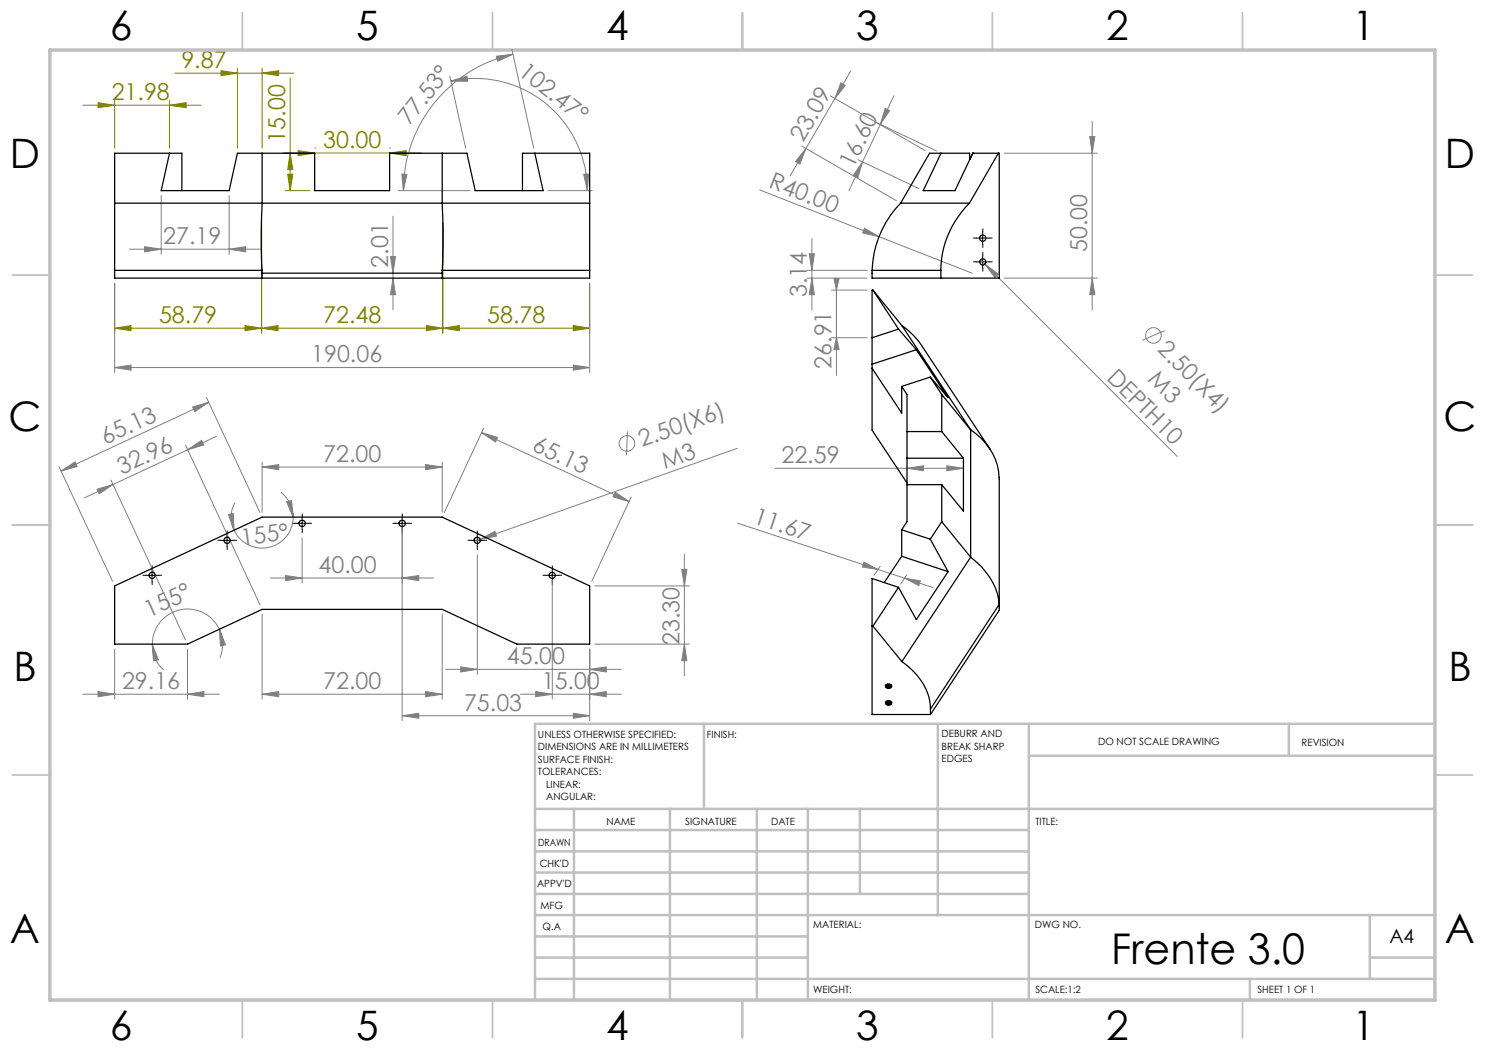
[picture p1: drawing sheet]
<svg xmlns="http://www.w3.org/2000/svg" width="297mm" height="210mm" viewBox="0 0 297 210" stroke-linecap="round" stroke-linejoin="round" font-family="sans-serif">
<g fill="none" stroke="#808080" stroke-width=".2">
<path d="M90 15.2l3.1 14.5M90.2 16.2l3.2-1 .1 1.1zM90.2 16.2a22.5 22.5 0 0 1 27.3 21.9M99.3 11.2l3.3-.3-3 1.3zM102.4 9.9l4.4 19.8M102.6 10.9a27.9 27.9 0 0 0-21.9 27.2M166.1 19.2l18.9 10.9M168.2 16.6l.9 .5-2.1 2.6zM170.1 14.2l-12.1 21M178.8 19.1l-2.7 5.8M32.2 39.1v11.8M45.8 39.1v11.8"/>
<path d="M79.7 38.1h14.3M80.4 34.8l1 .1-.7 3.2zM109.6 38.1h8.9M116.7 34.9l1-.1-.2 3.3zM151.9 38l42.5 16.6M160.3 29.2l19 10.9M161.2 29.7l-1.2 3.1-.9-.5zM171.6 32l12.2 5.7M172.5 32.4l-.9 3.2-1-.5zM175.2 24.4l12.1 5.8M176.1 24.9l-6.3 13.2M177 21.7l.9 .4-1.8 2.8z"/>
<path d="M200.8 30.6h18.7M217.9 27.3h1.1l-.6 3.3zM218.4 24.3v37.7M22.9 56.6v17.9M25.9 49.8h26.3M28.9 49.3l3.3 .5-3.3 .6zM45.8 49.8l3.3-.5v1.1zM78.1 51.3h1l-.5 3.3zM78.6 55.6l.5 3.3h-1zM78.6 43.2v18.8M117.9 56.6v17.9M161.4 55.6h12"/>
<path d="M161.4 54.1h12M161.9 50.8h1l-.5 3.3zM162.4 55.6l.5 3.3h-1zM162.4 47.7v14.3M166.3 58h7.1M166.8 55.7h1l-.5 2.3zM167.3 58v17.1M172.9 45.6l2.9 1.7-3.3-.7zM196.1 52l.9 .8M197 52.8l2.7 2-.7 .7zM197 52.8l38.4 38.5M200.8 55.6h18.7"/>
<path d="M218.4 55.6l.6 3.3h-1.1zM22.9 73.5l3.3-.5v1zM22.9 73.5h95M41.3 79.5l10.7 23M114.7 73l3.2 .5-3.2 .5zM166.3 67.5h7.1M167.3 67.5l.5 2.4h-1zM232.9 66.1l-4.4 1.9M11.8 93.3l10.7 23M12.2 94.2l2.8-1.8 .4 .9zM19.4 97.9l3.2-1-2.8 1.9zM22.2 96l14.9 31.9"/>
<path d="M37.1 89l14.9 32M37.5 89.9l2.8-1.8 .4 .9zM37.5 89.9l-20.6 9.7M38.5 81.4l3.2-.9-2.8 1.8zM41.7 80.5l-29.5 13.7M43.3 87.3l-5.8 2.6M52.4 93.4l3.3-.5v1zM52.4 92.4v10M52.4 93.4h36M56.2 98.5a6.4 6.4 0 0 1 2.4 4.9M85.1 92.9l3.3 .5-3.3 .5zM88.4 92.4v10"/>
<path d="M96.3 86.5l29.5 13.8M96.3 86.5l3.2 1-.4 .9zM96.7 85.6l-7.8 16.9M123 98.5l2.8 1.8-3.2-.9zM125.5 86.3l-.2 4.8M126.2 99.4l-7.8 16.9M147.5 89.7l-51.5 18.2M155 93.7h37.7M181.4 93.7l3.3-.5v.9zM189.4 93.2l3.3 .5-3.3 .4zM45.7 102.9l1-.2 .1 3.3zM47 100.5a6.3 6.3 0 0 0-.2 5.5"/>
<path d="M54.1 115.6h32.7M57.1 115.1l3.3 .5-3.3 .5zM57.3 100.4l1-.3 .3 3.3zM58.6 103.4a6.2 6.2 0 0 1-4.8 6.1 6.2 6.2 0 0 1-7-3.5M60.4 107.6v9M80.4 115.6l3.3-.5v1zM80.4 105.7v38.4M95.5 110.9v24M96 107.9l3-1.6 .3 .9zM96 107.9l-1.1 .4M110.5 116.1v23.7M119 117.2h18.9"/>
<path d="M136.3 113.9h1.1l-.5 3.3zM136.9 110.8v24.4M147.5 104.6l28.1 9.3M172.8 112.4l2.8 1.5-3.1-.5zM175.6 113.9l5.3 1.7M176 113.3l-1.2 1.8M180.9 115.6l3.2 .6-.3 .9zM180.9 115.6l5.8 1.9M181.3 115l-1.2 1.8M16.6 138.8h27.3M19.6 138.3l3.3 .5-3.3 .5zM22.9 129.8v10"/>
<path d="M30.4 128.8l1.3 3.2-1 .2zM30.4 128.8a7 7 0 0 0 2.4 5.2M37.5 138.8l3.3-.5v1zM37.5 129.8v10M43.9 125.9l1.2 3.1-1 .2zM43.9 125.9a7.1 7.1 0 0 0-7.9-3.9 7.1 7.1 0 0 0-5.6 6.8M43.9 125.9a7.2 7.2 0 0 1 .1 5.6M52.4 138.8l3.3-.5v1zM52.4 138.8h36M52.4 122.9v16.9M85.1 138.3l3.3 .5-3.3 .5zM88.4 122.9v16.9"/>
<path d="M89.1 133.9h35.2M92.1 133.4l3.4 .5-3.4 .5zM104.1 138.8h20.2M107.1 138.3l3.4 .5-3.4 .5zM117.9 138.8l3.3-.5v1zM117.9 133.9l3.3-.5v1zM117.9 129.8v14.3M119 128.8h18.9M136.9 128.8l.5 3.3h-1.1zM80.4 143.1l3.3-.4v.9zM80.4 143.1h37.5M114.7 142.7l3.2 .4-3.2 .5z"/>
<circle cx="230.7" cy="67.1" r="1.55"/>
<circle cx="125.4" cy="88.7" r="1.56"/>
</g>
<g fill="none" stroke="#808000" stroke-width=".2">
<path d="M35 14.6h23.8M44.2 14.1l3.3 .5-3.3 .5zM47.5 13.6v16M52.4 14.6l3.3-.5v1zM52.4 13.6v16M58 15.6v22.5M16.6 21.1h23.7M19.6 20.5l3.3 .6-3.3 .4zM22.9 20.1v9.5M33.9 21.1l3.3-.6v1zM33.9 20.1v9.5M56.6 30.6h27.7"/>
<path d="M57 30.6h4.9M57 38.1h4.9M57.5 34.8h1.1l-.6 3.3zM58 30.6l.6 3.3h-1.1zM59.6 30.1l3.3 .5-3.3 .5zM62.9 29.6h.1M77.9 30.6l3.3-.5v1zM77.9 29.6h.1M22.9 56.6v10M52.3 44.5v22.1M88.5 44.5v22.1M117.9 56.6v10"/>
<path d="M22.9 65.6l3.3-.5v1zM22.9 65.6h95M49 65.1l3.3 .5-3.3 .5zM52.3 65.6l3.3-.5v1zM85.3 65.1l3.2 .5-3.2 .5zM88.5 65.6l3.4-.5v1zM114.7 65.1l3.2 .5-3.2 .5z"/>
</g>
<g fill="none" stroke="#000" stroke-width=".2" stroke-dasharray="15.2 1.3 1.3 1.3">
<path d="M195.3 52.4h-.6M195.3 47.6h-.6M196.6 51.1v-.6M196.6 53.6v.6M196.6 46.4v-.7M196.6 48.9v.6M197.8 52.4h.6M197.8 47.6h.6M29.2 115.1h-.6M30.4 113.8v-.6M30.4 116.3v.6M31.7 115.1h.6"/>
<path d="M44.2 108.1h-.6M45.4 106.8v-.6M45.4 109.3v.6M46.7 108.1h.6M59.2 104.7h-.6M60.4 103.4v-.6M60.4 105.9v.6M61.7 104.7h.6M79.2 104.7h-.6M80.4 103.4v-.6M80.4 105.9v.6M81.7 104.7h.6"/>
<path d="M94.2 108.1h-.6M95.5 106.8v-.6M95.5 109.3v.6M96.7 108.1h.6M109.2 115.1h-.6M110.5 113.8v-.6M110.5 116.3v.6M111.7 115.1h.6"/>
</g>
<g fill="none" stroke="#000" stroke-width=".2">
<path d="M195.3 52.4h2.5M195.3 47.6h2.5M196.5 46.4v2.5M196.5 51.1v2.5M29.2 115.1h2.5M30.4 113.8v2.5M44.2 108.1h2.5M45.4 106.8v2.5M59.2 104.7h2.5M60.4 103.4v2.5M79.2 104.7h2.5M80.4 103.4v2.5"/>
<path d="M94.2 108.1h2.5M95.5 106.8v2.5M109.2 115.1h2.5M110.5 113.8v2.5"/>
</g>
<g fill="none" stroke="#c0c0c0" stroke-width=".35">
<path d="M48.5 2.5v7.5M98.5 2.5v7.5M148.5 2.5v7.5M198.5 2.5v7.5M248.5 2.5v7.5M2.5 55h7.5M287 55h7.5M2.5 105h7.5M287 105h7.5M2.5 155h7.5M287 155h7.5M48.5 200v7.5"/>
<path d="M98.5 200v7.5M148.5 200v7.5M198.5 200v7.5M248.5 200v7.5"/>
</g>
<g fill="none" stroke="#c0c0c0" stroke-width=".5">
<path d="M140.8 144.8v17M187.6 144.8v38.2M205.8 144.8v55.2M205.8 151.2h81.2M257.8 144.8v6.4M287 144.8h-180v55.2M107 161.8h180M107 178.8h98.8M107 174.5h98.8M107 170.3h98.8M107 166h98.8M114.8 161.8v38.2"/>
<path d="M134 161.8v38.2M151.4 161.8v38.2M161.6 161.8v38.2M172 161.8v17M107 195.8h180M107 191.5h54.6M107 187.3h54.6M107 183h180M250 195.8v4.2M274 191.5h13M274 183v12.8"/>
</g>
<path d="M10 10h277v190h-277z" fill="none" stroke="#c0c0c0" stroke-width=".7"/>
<g fill="#808000">
<path d="M85.3 65.1l3.2 .5-3.2 .5zM52.3 65.6l3.3-.5v1zM114.7 65.1l3.2 .5-3.2 .5zM88.5 65.6l3.4-.5v1z"/>
<path d="M59.6 30.1l3.3 .5-3.3 .5zM77.9 30.6l3.3-.5v1zM44.2 14.1l3.3 .5-3.3 .5zM52.4 14.6l3.3-.5v1z"/>
<path d="M49 65.1l3.3 .5-3.3 .5zM22.9 65.6l3.3-.5v1z"/>
<path d="M58 30.6l.6 3.3h-1.1zM57.5 34.8h1.1l-.6 3.3z"/>
<path d="M19.6 20.5l3.3 .6-3.3 .4zM33.9 21.1l3.3-.6v1z"/>
</g>
<g fill="#808080">
<path d="M172.9 45.6l2.9 1.7-3.3-.7z"/>
<path d="M96 107.9l3-1.6 .3 .9z"/>
<path d="M197 52.8l2.7 2-.7 .7z"/>
<path d="M116.7 34.9l1-.1-.2 3.3zM90.2 16.2l3.2-1 .1 1.1z"/>
<path d="M123 98.5l2.8 1.8-3.2-.9zM96.3 86.5l3.2 1-.4 .9z"/>
<path d="M180.9 115.6l3.2 .6-.3 .9zM172.8 112.4l2.8 1.5-3.1-.5z"/>
<path d="M37.5 138.8l3.3-.5v1zM19.6 138.3l3.3 .5-3.3 .5z"/>
<path d="M45.8 49.8l3.3-.5v1.1zM28.9 49.3l3.3 .5-3.3 .6zM80.4 115.6l3.3-.5v1zM57.1 115.1l3.3 .5-3.3 .5z"/>
<path d="M22.9 73.5l3.3-.5v1zM114.7 73l3.2 .5-3.2 .5zM52.4 138.8l3.3-.5v1zM85.1 138.3l3.3 .5-3.3 .5zM52.4 93.4l3.3-.5v1zM85.1 92.9l3.3 .5-3.3 .5zM107.1 138.3l3.4 .5-3.4 .5zM117.9 138.8l3.3-.5v1zM92.1 133.4l3.4 .5-3.4 .5zM117.9 133.9l3.3-.5v1zM80.4 143.1l3.3-.4v.9zM114.7 142.7l3.2 .4-3.2 .5z"/>
<path d="M189.4 93.2l3.3 .5-3.3 .4zM181.4 93.7l3.3-.5v.9z"/>
<path d="M45.7 102.9l1-.2 .1 3.3zM57.3 100.4l1-.3 .3 3.3z"/>
<path d="M43.9 125.9l1.2 3.1-1 .2zM30.4 128.8l1.3 3.2-1 .2z"/>
<path d="M12.2 94.2l2.8-1.8 .4 .9zM38.5 81.4l3.2-.9-2.8 1.8z"/>
<path d="M19.4 97.9l3.2-1-2.8 1.9zM37.5 89.9l2.8-1.8 .4 .9z"/>
<path d="M99.3 11.2l3.3-.3-3 1.3zM80.4 34.8l1 .1-.7 3.2z"/>
<path d="M161.2 29.7l-1.2 3.1-.9-.5zM168.2 16.6l.9 .5-2.1 2.6z"/>
<path d="M172.5 32.4l-.9 3.2-1-.5zM177 21.7l.9 .4-1.8 2.8z"/>
<path d="M136.9 128.8l.5 3.3h-1.1zM136.3 113.9h1.1l-.5 3.3z"/>
<path d="M218.4 55.6l.6 3.3h-1.1zM217.9 27.3h1.1l-.6 3.3z"/>
<path d="M166.8 55.7h1l-.5 2.3zM167.3 67.5l.5 2.4h-1z"/>
<path d="M78.1 51.3h1l-.5 3.3zM78.6 55.6l.5 3.3h-1zM161.9 50.8h1l-.5 3.3zM162.4 55.6l.5 3.3h-1z"/>
</g>
<g fill="none" stroke="#000" stroke-width=".25">
<path d="M33.9 30.6l-1.7 7.5h13.6l1.7-7.5h15.4v7.5h15v-7.5h15.5l1.6 7.5h13.6l-1.6-7.5M36.4 38.1v-7.5h-13.5v10M52.4 30.6v11.3a117.8 117.8 0 0 0 0 12.2M88.4 30.6l.1 11.2a118.4 118.4 0 0 1-.1 12.3M104.5 38.1v-7.5h13.4v10M188.2 30.6l-3.6 7.5h6.4l3.6-7.5M194.6 30.6h5.2v25h-25.4v-1.5M194.6 30.6h.1M194.6 30.6l-.7 1.4v-1.4h-8l-5.8 10M199.7 30.6l-5.8 10M22.9 40.6v13.5M22.9 40.6h95"/>
<path d="M22.9 54.1h29.5M22.9 54.1v1.5h95v-1.5M52.4 54.1v.5M52.4 54.6h36M52.4 54.6v1M88.4 54.1v.5M88.4 54.1h29.5M88.4 54.6v1M117.9 40.6v13.5M174.4 54.1h13.8M174.6 58h-.2v28l7 10.6M174.6 58l5.1 7.8"/>
<path d="M174.6 58l5.8 7.1M180.1 40.6a20.2 20.2 0 0 0-5.7 13.5M180.1 40.6h13.8M188.2 54.1v1.5M193.9 40.6a19.3 19.3 0 0 0-5.7 13.5M174.4 73.7l5.9 8.9v-5.3M179.7 65.8l3.6 4.1M179.7 65.8l-5.3 1.7M180.3 77.3l1.1 1.6v25.4l-1.1 1.7M180.4 65.1l1.5 1.2 1.9 2.1 14.2 21.4M180.4 65.1l13.7 20.9M183.3 69.9l6.3 9.6-3.5-4.1"/>
<path d="M183.3 69.9l-8.9 2.9M186.1 75.4l2.2 3.5M186.1 75.4l-5.8 1.9M188.3 78.9v7.4M188.3 78.9l5.8 7.1M181.4 96.9h6.9M181.4 91.6h11.3M181.4 86.3h6.9M188.3 96.9v7.4M188.3 86.3l4.4 5.3M192.7 91.6v10.6l-4.4-5.3M194.1 86a12 12 0 0 1 5.7 9.9v26.2l-13.7 20.8"/>
<path d="M194.1 86v25.4M22.9 117.2l29.5-13.8h36l29.5 13.8v11.6h-14.5l-15-6.9h-36l-14.9 6.9h-14.6zM59.8 104.5v.2M79.8 104.5v.2M94.9 107.9l-.1 .2M179.7 117.5l-5.3-1.8v27.2h11.7M179.7 117.5l-5.1 7.7M180.3 111.3l9.3 3M180.3 111.3l-3.5 5.2M180.3 106l5.8 1.8M180.3 106v5.3M186.1 107.8l3.5 6.5"/>
<path d="M188.3 104.3l-2.2 3.5M188.3 104.3l5.8 7.1M189.6 114.3l-6.3 9.6-3.6-6.4M194.1 111.4a13.3 13.3 0 0 1 5.7 9.5M194.1 111.4l-13.7 20.9M174.4 125.2h.2M174.6 125.2l5.8 7.1M177.1 137.2a.66 .66 0 0 0 .6 .4 .66 .66 0 0 0 .6-.4M177.2 137l.5 .3 .6-.3M177.2 137a.56 .56 0 0 1 .8-.2 .56 .56 0 0 1 .2 .7 .56 .56 0 0 1-.7 .2 .56 .56 0 0 1-.3-.7zM177.2 137l.5 .2 .6-.2M177.3 136.9l.4 .2 .5-.2"/>
<path d="M177.3 136.9l.4 .1 .5-.1M177.5 136.8l.5 .1M178.3 137.1l-.6 .3-.6-.3a.71 .71 0 0 0 1.2 .1M180.4 132.3a12.1 12.1 0 0 1 5.7 9.5M199.8 120.9v.4M199.8 120.9l-13.7 20.9M177.1 140.5a.67 .67 0 0 0 .6 .4 .67 .67 0 0 0 .6-.4M177.2 140.3a.56 .56 0 0 1 .8-.1 .56 .56 0 0 1 .2 .7 .56 .56 0 0 1-.7 .1 .56 .56 0 0 1-.3-.7zM177.3 140.3l.4 .1 .5-.1M177.3 140.3l.4 .1 .4-.1M177.5 140.2h.5M178.2 140.4l-.5 .2-.5-.2 .5 .2 .6-.2"/>
<path d="M178.3 140.5l-.6 .2-.6-.2a.71 .71 0 0 0 1.2 0M186.1 141.8v1.1"/>
<circle cx="196.5" cy="52.4" r=".61"/>
<circle cx="196.6" cy="47.6" r=".62"/>
<circle cx="30.4" cy="115.1" r=".62"/>
<circle cx="45.4" cy="108.1" r=".62"/>
<circle cx="60.4" cy="104.7" r=".63"/>
<circle cx="80.4" cy="104.7" r=".63"/>
<circle cx="95.4" cy="108.1" r=".62"/>
<circle cx="110.4" cy="115.1" r=".62"/>
</g>
<text font-size="8.5" x="222.2" y="192.7">Frente 3.0</text>
<g font-size="8.1">
<text x="22" y="8">6</text>
<text x="71.2" y="8">5</text>
<text x="121.2" y="8">4</text>
<text x="171.3" y="8">3</text>
<text x="221.3" y="8">2</text>
<text x="270.5" y="8">1</text>
<text x="2" y="33.6">D</text>
<text x="289" y="33.6">D</text>
<text x="1.7" y="86.1">C</text>
<text x="288.7" y="86.1">C</text>
<text x="2.7" y="136.1">B</text>
<text x="289.7" y="136.1">B</text>
<text x="2" y="188.6">A</text>
<text x="289" y="188.6">A</text>
<text x="22" y="208">6</text>
<text x="71.2" y="208">5</text>
<text x="121.2" y="208">4</text>
<text x="171.3" y="208">3</text>
<text x="221.3" y="208">2</text>
<text x="270.5" y="208">1</text>
</g>
<g font-size="4.7" fill="#808000">
<text x="36.3" y="13.6">9.87</text>
<text x="22.3" y="20">21.98</text>
<text x="57" y="28.5" transform="rotate(-90 57 28.5)">15.00</text>
<text x="64.6" y="29.6">30.00</text>
<text x="31.8" y="64.6">58.79</text>
<text x="64.6" y="64.6">72.48</text>
<text x="97.4" y="64.6">58.78</text>
</g>
<g font-size="4.7" fill="#808080">
<text x="103.5" y="14.8" transform="rotate(39 103.5 14.8)">102.47°</text>
<text x="81.8" y="25.2" transform="rotate(-51 81.8 25.2)">77.53°</text>
<text x="160.7" y="28.6" transform="rotate(-60 160.7 28.6)">23.09</text>
<text x="170.7" y="33.9" transform="rotate(-65 170.7 33.9)">16.60</text>
<text x="153.5" y="37.5" transform="rotate(21 153.5 37.5)">R40.00</text>
<text x="32.7" y="48.8">27.19</text>
<text x="77.6" y="53.6" transform="rotate(-90 77.6 53.6)">2.01</text>
<text x="217.5" y="50.4" transform="rotate(-90 217.5 50.4)">50.00</text>
<text x="161.4" y="59.4" transform="rotate(-90 161.4 59.4)">3.14</text>
<text x="231.3" y="70.1" transform="rotate(45 231.3 70.1)">2.50(X4)</text>
<text x="62.2" y="72.5">190.06</text>
<text x="166.3" y="73.8" transform="rotate(-90 166.3 73.8)">26.91</text>
<text x="221.1" y="75.7" transform="rotate(45 221.1 75.7)">DEPTH10</text>
<text x="229.4" y="76.1" transform="rotate(45 229.4 76.1)">M3</text>
<text x="21.1" y="88.9" transform="rotate(-25 21.1 88.9)">65.13</text>
<text x="128.4" y="89.4" transform="rotate(-19 128.4 89.4)">2.50(X6)</text>
<text x="24.4" y="94.9" transform="rotate(-25 24.4 94.9)">32.96</text>
<text x="64.6" y="92.4">72.00</text>
<text x="106.2" y="90" transform="rotate(25 106.2 90)">65.13</text>
<text x="133" y="93.8" transform="rotate(-19 133 93.8)">M3</text>
<text x="156.3" y="92.6">22.59</text>
<text x="150.5" y="104.5" transform="rotate(18 150.5 104.5)">11.67</text>
<text x="48.4" y="109.2" transform="rotate(-8 48.4 109.2)">155°</text>
<text x="63.7" y="114.6">40.00</text>
<text x="29.8" y="123.5" transform="rotate(-25 29.8 123.5)">155°</text>
<text x="135.9" y="129" transform="rotate(-90 135.9 129)">23.30</text>
<text x="24.4" y="137.8">29.16</text>
<text x="64.6" y="137.8">72.00</text>
<text x="101.4" y="132.9">45.00</text>
<text x="108.3" y="137.8">15.00</text>
<text x="92.8" y="142.1">75.03</text>
</g>
<text font-size="3.9" x="277.9" y="188.5">A4</text>
<g font-size="2">
<text x="107.6" y="147.6">UNLESS OTHERWISE SPECIFIED:</text>
<text x="141.4" y="147.6">FINISH:</text>
<text x="188.3" y="147.5">DEBURR AND</text>
<text x="188.3" y="150">BREAK SHARP</text>
<text x="219.6" y="149">DO NOT SCALE DRAWING</text>
<text x="260.3" y="149.2">REVISION</text>
<text x="107.6" y="150.1">DIMENSIONS ARE IN MILLIMETERS</text>
<text x="107.6" y="152.6">SURFACE FINISH:</text>
<text x="107.6" y="155.1">TOLERANCES:</text>
<text x="188.3" y="152.5">EDGES</text>
<text x="109.2" y="157.6">LINEAR:</text>
<text x="109.2" y="160.1">ANGULAR:</text>
<text x="121.3" y="165">NAME</text>
<text x="137" y="164.9">SIGNATURE</text>
<text x="154.2" y="164.9">DATE</text>
<text x="207.1" y="164.9">TITLE:</text>
<text x="107.6" y="169.1">DRAWN</text>
<text x="107.9" y="173.3">CHK'D</text>
<text x="107.4" y="177.4">APPV'D</text>
<text x="108.1" y="181.8">MFG</text>
<text x="108.5" y="186">Q.A</text>
<text x="162.6" y="185.5">MATERIAL:</text>
<text x="207" y="185.5">DWG NO.</text>
<text x="162.6" y="198.5">WEIGHT:</text>
<text x="207.1" y="198.6">SCALE:1:2</text>
<text x="251.5" y="198.6">SHEET 1 OF 1</text>
</g>
</svg>
